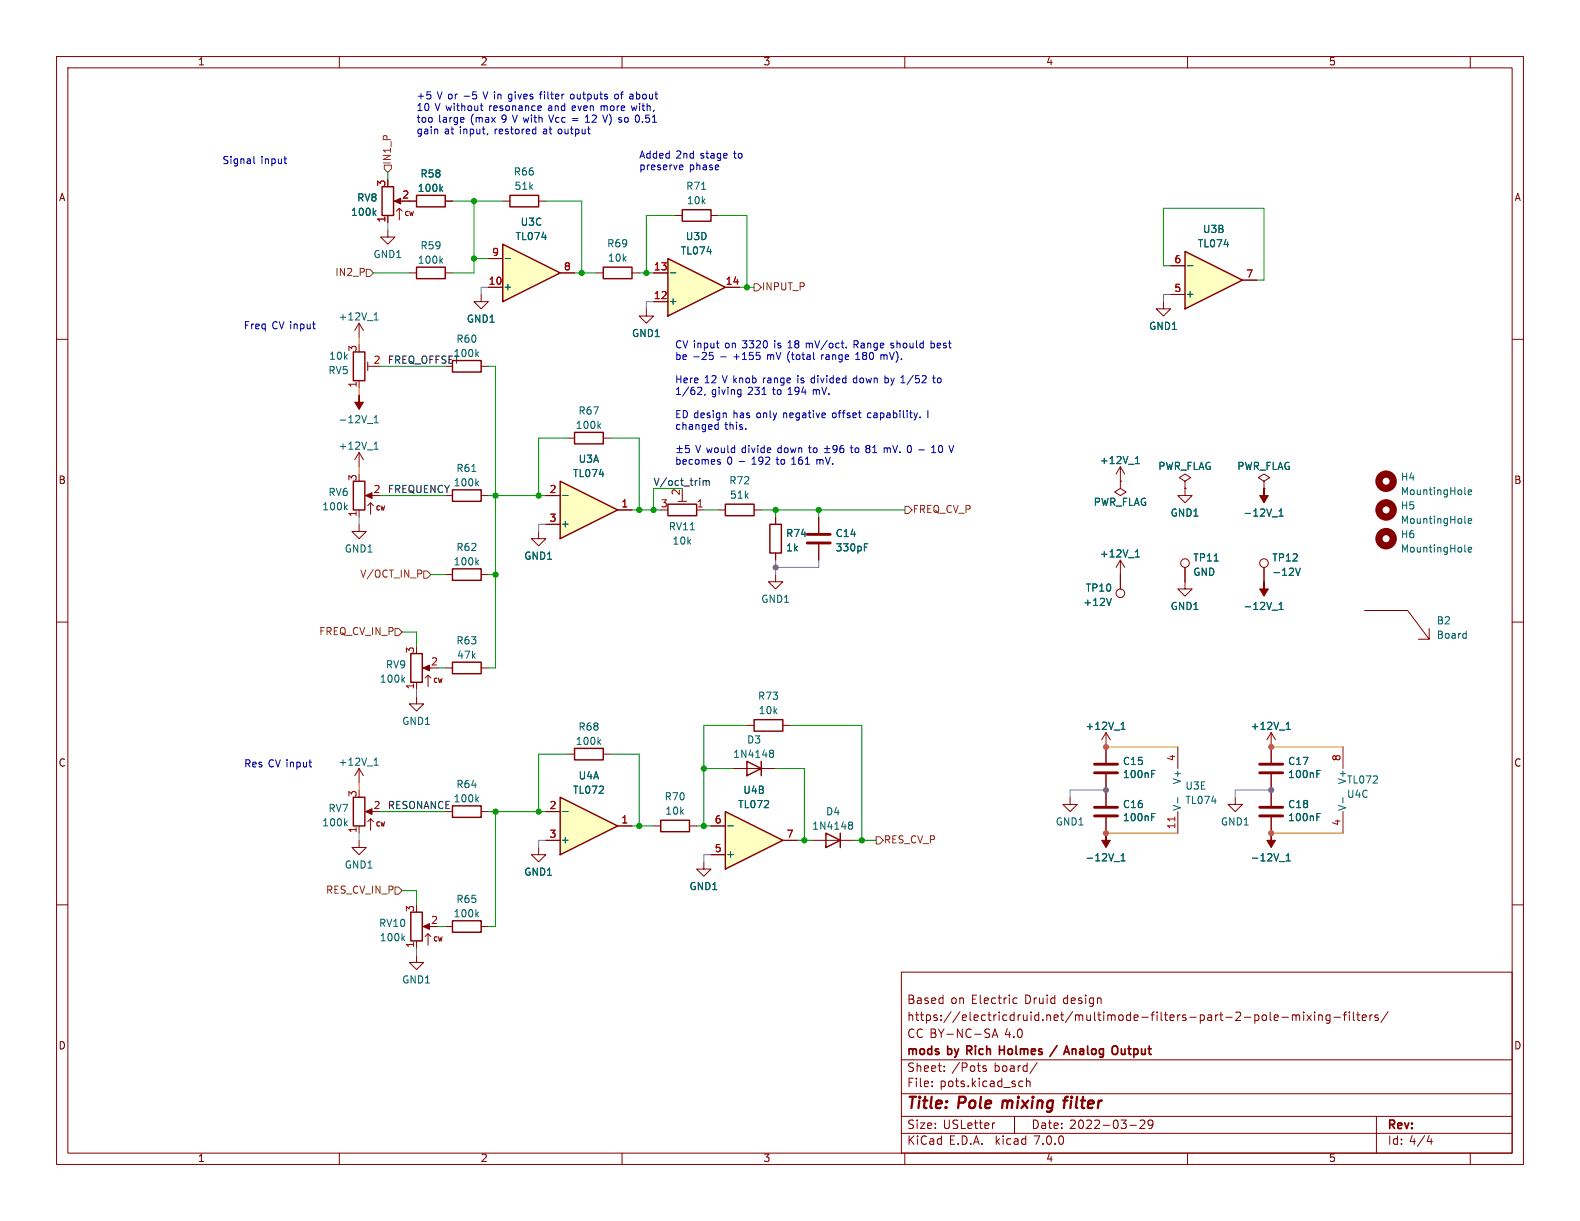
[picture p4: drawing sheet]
<svg xmlns="http://www.w3.org/2000/svg" width="279mm" height="216mm" viewBox="0 0 279 216" stroke-linecap="round" stroke-linejoin="round" font-family="sans-serif">
<g fill="none" stroke="#840000" stroke-width=".18">
<path d="M10 10h259.4v195.9h-259.4zM12 12h255.4v191.9h-255.4zM60 10v2M110 10v2M160 10v2M210 10v2M260 10v2M72.4 35.6h1.3M78.7 35.6h1.3M88.9 35.6h1.3M95.2 35.6h1.3M10 60h2"/>
<path d="M63.5 57.2l-.8 1.2M63.5 57.2v2.5M63.5 57.2l.8 1.2M68.6 40.6v1.3h1.2l-1.2 1.3-1.3-1.3h1.3M85.1 52.1v1.2h1.3l-1.3 1.3-1.3-1.3h1.3M105.4 48.3h1.3M111.8 48.3h1.2M267.4 60h2M85.1 87.6h1.3M198.1 99.1v5M198.1 99.1l-.7 1.2M198.1 99.1l.8 1.2"/>
<path d="M10 110h2M209.5 100.3v2.6M267.4 110h2M195.6 129.5l-.8 1.3M195.6 129.5v2.6M195.6 129.5l.7 1.3M10 160h2M115.6 146.1h1.2M121.9 146.1h1.3M124.5 152.4v1.3h1.2l-1.2 1.2-1.3-1.2h1.3M267.4 160h2M159.4 171.9h108v32h-108z"/>
<path d="M179.3 177.4h.5M179.3 176.5h.5M221.9 179.5v1.5M221.9 179.5h.4l.3 .2v.5l-.1 .2h-.6M223.3 179.5h.4l.3 .2v.5l-.3 .3-.4-.1-.1-.2v-.5zM224.6 179v1.2l.2 .3M225.3 180l.7-.2v-.3h-.5l-.2 .2 .1 .7h.6M226.7 179.9h1.1M228.5 179.6l.5-.1 .2 .2M228.5 179.5v1M229.2 179.7l.2-.2h.4v1M229.2 179.7v.8"/>
<path d="M230.5 179v.1M230.5 179.5v1M231.1 179.5l.8 1M231.9 179.5l-.8 1M232.5 179v.1M232.5 179.5v1M233.2 179.6l.2-.1h.4v1M233.2 179.5v1M235.2 179.5h-.4l-.3 .2v.5l.1 .2h.6M235.2 179.5v1.2l-.3 .3-.4-.1M235.9 179.9h1.1M237.5 179.5h.6"/>
<path d="M238.1 179l-.3 .2v1.3M238.6 179v.1M238.6 179.5v1M239.3 179v1.2l.2 .3M239.9 179.5h.6M240.1 179v1.2l.4 .3M240.9 180l.7-.2-.1-.3h-.4l-.2 .2 .1 .7h.5M242.3 179.5v1M242.7 179.5h-.3l-.1 .2M243.7 179.5h-.4l-.2 .2 .1 .2 .5 .1v.4h-.6M245.5 178.9l-1.3 1.9M159.4 197.4h108"/>
<path d="M159.4 193.4h108M159.4 187.4h108M164.8 192v.2M164.8 191.2v.2M167 189.3v.2M167 188.5v.2M174.4 188.5h-.4l-.2 .2 .1 .2 .5 .1v.4h-.6M175.4 183.5l.5-1.5 .5 1.5M175.6 183h.7M175.9 198.6h-.2M179.4 197.4v3M180.4 191.2h.5"/>
<path d="M180.9 192.1l-.5 .1M181.5 191.3l.2-.1h.4l.1 1M181.5 190.7v1.5M183.4 187.9l-1.3 1.9M199.8 199h1.1M201.6 198.2l.6-.1 .2 .1v.3l-.9 1.1h.9M203.9 198.7l-.3 .3-.4-.1-.2-.2 .2-.6h.4l.2 .1a.99 .99 0 0 1-.4 1.4h-.2M243.4 197.4v6.5M60 203.9v2M110 203.9v2M159.4 200.4h108M160 203.9v2"/>
<path d="M210 203.9v2M252.4 201.9h.9M253.1 201.4v1M260 203.9v2"/>
<circle cx="209.5" cy="99.6" r=".76"/>
<circle cx="198.1" cy="104.9" r=".76"/>
</g>
<path d="M188 194.6h.8M188.9 193.9l-.4 .1-.2 .2-.2 1.7" fill="none" stroke="#840000" stroke-width=".4"/>
<path d="M176.7 185v1.5M176.7 185.7h.9M186.9 184.9l-1.3 1.9M188.3 186h.7M188.6 185l.5 1.5M198.3 185.5v.7l.2 .3" fill="none" stroke="#840000" stroke-width=".3"/>
<path d="M77.9 33.4l.4 .4M78.3 33l-.5 .5M66.2 56.6h.7M66.2 55.7l.3-.4v1.3M84.3 85.4l.3 .5M84.6 85.1l-.4 .5M200.8 98.5h.7M200.8 97.6l.3-.4v1.3M196.5 105.8l-.4 1.3M198.2 129h.8M198.2 128.1l.4-.4v1.3" fill="none" stroke="#006464" stroke-width=".18"/>
<path d="M73.7 34.5h5v2.1h-5zM90.2 34.5h5v2.1h-5zM106.7 47.2h5.1v2.1h-5.1zM80 86.6h5.1v2h-5.1zM116.8 145h5.1v2.1h-5.1z" fill="none" stroke="#840000" stroke-width=".25"/>
<path d="M209.5 44.5l10.2 5-10.2 5.1z" fill="#ffffc2"/>
<path d="M120.6 37.1h5.1v2h-5.1zM209.5 44.5l10.2 5-10.2 5.1zM62.5 85.1h2v5.1h-2zM128.3 89.2h5v2h-5zM80 142.5h5.1v2h-5.1zM72.6 161.3h2.1v5.1h-2.1zM80 162.8h5.1v2h-5.1z" fill="none" stroke="#840000" stroke-width=".25"/>
<g fill="none" stroke="#840000" stroke-width=".18">
<path d="M119.4 38.1h1.2M125.7 38.1h1.3M207 52.1h2.5M207 47h2.5M219.7 49.5h2.5M63.5 80l-.8 1.3M63.5 80v2.6M63.5 90.2v1.2M63.5 80l.8 1.3M65 89.4l.5-.5 .5 .5M65 87.6h1M65.5 88.9v2"/>
<path d="M95.2 94v1.3h1.3l-1.3 1.2-1.2-1.2h1.2M127 90.2h1.3M133.3 90.2h1.3M195.6 132.1v2.8M195.6 136.9v5.6M208.3 132.1v3.8M85.1 143.5h1.3M95.2 149.9v1.2h1.3l-1.3 1.3-1.2-1.3h1.2M195.6 144.5v2.8M208.3 143.5v3.8M73.7 168.9v1.3h1.2l-1.2 1.3-1.3-1.3h1.3M73.7 166.4v1.2"/>
<path d="M75.2 165.6l.5-.5 .5 .5M75.2 163.8h1M75.7 165.1v2M78.7 163.8h1.3M85.1 163.8h1.3"/>
</g>
<g fill="none" stroke="#006464" stroke-width=".18">
<path d="M210 47h.9M65 74.9h.9M66.2 79.4h.7M66.2 73.9l.3-.4v1.3M66.2 78.5l.3-.3v1.2M66.2 74.8h.7M61 89.7l.4 .5M61.4 89.3l-.5 .5M203.7 136.2h.6M84.3 141.3l.3 .5M84.6 141l-.4 .4M197 152.4h1"/>
<path d="M198.2 152.2h.8M198.2 151.3l.4-.3v1.2M203.7 143.8h.6M208.3 141v1M71.2 165.9l.4 .5M71.6 165.5l-.5 .5M84.3 161.6l.3 .5M84.6 161.3l-.4 .5"/>
</g>
<path d="M193.5 136.7h4.1M193.5 135.1h4.1M193.5 144.3h4.1M193.5 142.7h4.1" fill="none" stroke="#840000" stroke-width=".51"/>
<path d="M207.7 144.4v.8" fill="none" stroke="#a90000" stroke-width=".18"/>
<g fill="#840000" stroke="#840000" stroke-width=".18">
<path d="M195.6 147.3v1.3h.7l-.7 1.3-.8-1.3h.8z"/>
<path d="M64.6 87.6l1.2-.5v1z"/>
<path d="M63.5 69.9v1.2h.8l-.8 1.3-.8-1.3h.8z"/>
<path d="M74.8 163.8l1.1-.5v1z"/>
</g>
<path d="M99.1 141l10.1 5.1-10.1 5z" fill="#ffffc2"/>
<path d="M99.1 141l10.1 5.1-10.1 5z" fill="none" stroke="#840000" stroke-width=".25"/>
<path d="M96.5 143.5h2.6M96.5 148.6h2.6M109.2 146.1h2.6" fill="none" stroke="#840000" stroke-width=".18"/>
<path d="M99.5 143.5h1" fill="none" stroke="#006464" stroke-width=".18"/>
<path d="M118.1 45.7l10.2 5.1-10.2 5.1z" fill="#ffffc2"/>
<path d="M118.1 45.7l10.2 5.1-10.2 5.1zM101.6 76.5h5.1v2h-5.1z" fill="none" stroke="#840000" stroke-width=".25"/>
<path d="M114.3 54.6v1.3h1.3l-1.3 1.3-1.3-1.3h1.3M115.6 53.3h2.5M115.6 48.3h2.5M128.3 50.8h2.5M100.3 77.5h1.3M106.7 77.5h1.2M209.5 102.9v1.2h1.3l-1.3 1.3-1.2-1.3h1.2M73.7 123.2v1.3h1.2l-1.2 1.2-1.3-1.2h1.3" fill="none" stroke="#840000" stroke-width=".18"/>
<path d="M118.5 48.2h1M105.9 75.3l.3 .5M106.2 74.9l-.5 .5" fill="none" stroke="#006464" stroke-width=".18"/>
<path d="M99.1 85.1l10.1 5.1-10.1 5.1z" fill="#ffffc2"/>
<path d="M67.6 33h2v5.1h-2zM73.7 47.2h5v2.1h-5zM99.1 85.1l10.1 5.1-10.1 5.1zM118.1 89.2h5.1v2h-5.1zM101.6 132.3h5.1v2.1h-5.1zM62.5 141h2v5.1h-2z" fill="none" stroke="#840000" stroke-width=".25"/>
<g fill="none" stroke="#840000" stroke-width=".18">
<path d="M68.6 38.1v1.3M70.1 37.3l.5-.5 .5 .5M70.1 35.6h1M70.6 36.8v2.1M72.4 48.3h1.3M78.7 48.3h1.3M96.5 87.6h2.6M96.5 92.7h2.6M109.2 90.2h2.6M119.9 88.6h1.5M120.6 87.6v1M123.2 90.2h1.3"/>
<path d="M63.5 135.9v2.5M63.5 135.9l-.8 1.3M63.5 135.9l.8 1.3M100.3 133.4h1.3M106.7 133.4h1.2M63.5 148.6v1.3h1.3l-1.3 1.2-1.3-1.2h1.3M63.5 146.1v1.2M65 145.3l.5-.5 .5 .5M65 143.5h1M65.5 144.8v2"/>
</g>
<path d="M66.1 37.6l.4 .5M66.5 37.2l-.5 .5M77.9 46.1l.4 .4M78.3 45.7l-.5 .5M99.5 87.6h1M66.2 135.3h.7M66.2 134.4l.3-.3v1.2M105.9 131.2l.3 .4M106.2 130.8l-.5 .5M61 145.6l.4 .4M61.4 145.2l-.5 .5" fill="none" stroke="#006464" stroke-width=".18"/>
<g fill="#840000" stroke="#840000" stroke-width=".18">
<path d="M69.7 35.6l1.2-.5v1z"/>
<path d="M64.6 143.5l1.2-.5v1z"/>
</g>
<path d="M88.9 43.2l10.2 5.1-10.2 5z" fill="#ffffc2"/>
<path d="M88.9 43.2l10.2 5.1-10.2 5zM62.5 62.2h2v5.1h-2zM80 63.8h5.1v2h-5.1zM136.1 92.7h2.1v5.1h-2.1zM72.6 115.6h2.1v5.1h-2.1zM80 100.6h5.1v2h-5.1zM80 117.1h5.1v2h-5.1zM132.1 134.6l2.5 1.3-2.5 1.3zM133.3 127.3h5.1v2h-5.1zM134.6 134.6v2.6M146 147.3l2.6 1.3-2.6 1.3zM148.6 147.3v2.6" fill="none" stroke="#840000" stroke-width=".25"/>
<g fill="none" stroke="#840000" stroke-width=".18">
<path d="M86.4 50.8h2.5M86.4 45.7h2.5M99.1 48.3h2.5M63.5 67.3v1.3M65 64.8h1M65 64v1.5M85.1 64.8h1.3M137.2 91.4v1.3M137.2 97.8v1.3M144.8 91.4v2.8M144.8 96.3v2.8M198.1 85.1v1.3l-1 .6 1 .6 1-.6-1-.6"/>
<path d="M198.1 85.1h.1M198.1 82.6l-.7 1.2M198.1 82.6v2.5M198.1 82.6l.8 1.2M209.5 85.1l1.1-.6-1.1-.7-1 .7 1 .6v1.3M209.5 86.4h.1M209.5 86.4v1.2h1.3l-1.3 1.3-1.2-1.3h1.2M223.5 85.1l1-.6-1-.7-1 .7 1 .6v1.3M223.5 86.4h.1M75.2 119.9l.5-.5 .5 .5M75.2 118.1h1M75.7 119.4v2"/>
<path d="M78.7 118.1h1.3M78.7 101.6h1.3M85.1 118.1h1.3M85.1 101.6h1.3M223.5 100.3v2.6M241.3 108h7.6l3.8 5v-1.9M250.8 113h1.9M73.7 120.7v1.2M129.5 135.9h7.7M132.1 128.3h1.2M138.4 128.3h1.3M224.8 129.5l-.8 1.3"/>
<path d="M224.8 129.5v5.4M224.8 136.9v5.6M224.8 129.5l.8 1.3M237.5 132.1v3.8M143.5 148.6h7.6M218.4 141v1.2h1.3l-1.3 1.3-1.2-1.3h1.2M224.8 144.5v2.8M237.5 143.5v3.8"/>
<circle cx="223.5" cy="99.6" r=".76"/>
</g>
<g fill="none" stroke="#006464" stroke-width=".18">
<path d="M89.3 45.7h1M84.3 62.6l.3 .5M84.6 62.2l-.4 .5M84.3 99.4l.3 .5M84.6 99l-.4 .5M152.9 96.1h.6M200.8 82h.7M200.8 81.1l.3-.4v1.3M225 91.4h.9M226.2 91.3h.7M226.2 90.4l.3-.4v1.3M259.1 87.4l.1 .1"/>
<path d="M259.1 92.5h.1M259.6 87l.6-.1v-.2l-.4-.1-.2 .2 .1 .6h.5M259.6 92.1l.6-.1v-.2l-.4-.1-.2 .2 .1 .6h.5M71.6 119.8l-.5 .5M225 107.9h.9M226.2 106.9l.3-.4v1.3M226.2 107.8h.7M229.1 100.5l.4 1.2 .4-1.2M259.2 112l.1 .1M259.3 111.6v1.3M259.3 112.8l-.1 .1M71.2 120.2l.4 .4"/>
<path d="M136.3 132.7h.3l.2 .2-.2 .3M136.3 133.2h.3M136.6 133.2l.2 .2v.3l-.2 .2h-.3M227.5 129h.7M227.5 128.1l.3-.4v1.3M232.9 136.2h.6M150.3 145.4h.3l.2 .2-.3 .3M150.3 145.9h.2M150.5 145.9l.3 .2v.3l-.3 .2h-.2M226.2 152.4h1M227.5 151.3l.3-.3v1.2M227.5 152.2h.7"/>
<path d="M232.9 143.8h.6M237.5 141v1"/>
</g>
<g fill="#840000" stroke="#840000" stroke-width=".18">
<path d="M74.8 118.1l1.1-.5v1z"/>
<path d="M223.5 86.4v1.2h.8l-.8 1.3-.7-1.3h.7z"/>
<path d="M224.8 147.3v1.3h.8l-.8 1.3-.8-1.3h.8z"/>
<path d="M223.5 102.9v1.2h.8l-.8 1.3-.7-1.3h.7z"/>
</g>
<g fill="none" stroke="#840000" stroke-width="1.3">
<circle cx="245.1" cy="90.2" r="1.27"/>
<circle cx="245.1" cy="85.1" r="1.27"/>
</g>
<path d="M142.7 96h4.1M142.7 94.5h4.1M222.8 136.7h4M222.8 135.1h4M222.8 144.3h4M222.8 142.7h4" fill="none" stroke="#840000" stroke-width=".51"/>
<path d="M128.3 143.5l10.1 5.1-10.1 5.1z" fill="#ffffc2"/>
<path d="M128.3 143.5l10.1 5.1-10.1 5.1z" fill="none" stroke="#840000" stroke-width=".25"/>
<g fill="none" stroke="#840000" stroke-width=".18">
<path d="M68.6 38.1v1.3M72.4 35.6h1.3M78.7 35.6h1.3M86.4 50.8h2.5M86.4 45.7h2.5M99.1 48.3h2.5M115.6 48.3h2.5M115.6 53.3h2.5M128.3 50.8h2.5M205.7 53.3v1.3h1.3l-1.3 1.3-1.2-1.3h1.2M207 52.1h2.5M207 47h2.5"/>
<path d="M219.7 49.5h2.5M63.5 92.7v1.3h1.3l-1.3 1.3-1.3-1.3h1.3M96.5 87.6h2.6M96.5 92.7h2.6M109.2 90.2h2.6M137.2 91.4v1.3M137.2 97.8v1.3M144.8 91.4v2.8M144.8 96.3v2.8M198.1 85.1h.1M209.5 86.4h.1M223.5 86.4h.1"/>
<path d="M137.2 101.6v1.3h1.2l-1.2 1.2-1.3-1.2h1.3M198.1 101.6v2.5M209.5 100.3v2.6M223.5 100.3v2.6M195.6 132.1v2.8M195.6 136.9v5.6M224.8 132.1v2.8M224.8 136.9v5.6M96.5 148.6h2.6M96.5 143.5h2.6M109.2 146.1h2.6M125.7 151.1h2.6"/>
<path d="M125.7 146.1h2.6M138.4 148.6h2.6M189.2 141v1.2h1.3l-1.3 1.3-1.2-1.3h1.2M195.6 144.5v2.8M224.8 144.5v2.8"/>
</g>
<g fill="none" stroke="#006464" stroke-width=".18">
<path d="M66.1 37.6l.4 .5M66.5 37.2l-.5 .5M77.9 33.4l.4 .4M78.3 33l-.5 .5M89.3 45.7h1M118.5 48.2h1M210 47h.9M99.5 87.6h1M152.9 96.1h.6M200.8 98.5h.7M200.8 81.1l.3-.4v1.3M200.8 97.6l.3-.4v1.3"/>
<path d="M200.8 82h.7M225 91.4h.9M226.2 90.4l.3-.4v1.3M226.2 91.3h.7M259.1 97.6h.1M259.6 97.2l.6-.1v-.3h-.4l-.2 .2 .1 .6h.5M196.5 105.8l-.4 1.3M225 107.9h.9M226.2 107.8h.7M226.2 106.9l.3-.4v1.3M229.1 100.5l.4 1.2 .4-1.2M198.2 129h.8"/>
<path d="M198.2 128.1l.4-.4v1.3M203.7 136.2h.6M227.5 129h.7M227.5 128.1l.3-.4v1.3M232.9 136.2h.6M99.5 143.5h1M128.7 146h1M197 152.4h1M198.2 151.3l.4-.3v1.2M198.2 152.2h.8M203.7 143.8h.6M226.2 152.4h1"/>
<path d="M227.5 152.2h.7M227.5 151.3l.3-.3v1.2M232.9 143.8h.6"/>
</g>
<circle cx="245.1" cy="95.2" r="1.27" fill="none" stroke="#840000" stroke-width="1.3"/>
<path d="M67.9 29.2h1.3v.6l-.6 .7-.7-.7zM64.8 47.6h.6l.6 .7-.6 .6h-.6zM133.3 50.2h.7l.6 .6-.6 .6h-.7zM160 89.5h.7l.6 .7-.6 .6h-.7zM69.8 111.1h.7l.6 .7-.6 .6h-.7zM74.3 100.8l.3 .2-.1 .3-.2 .2M74.9 101h.7l.6 .6-.6 .6h-.7zM69.8 156.8h.7l.6 .7-.6 .6h-.7zM154.9 148h.7l.6 .6-.6 .6h-.7z" fill="none" stroke="#725600" stroke-width=".18"/>
<path d="M124.3 85v.8M124.3 85.1l.4-.1 .2 .2M124.9 85.2l.2-.2h.3v.8M124.9 85.2v.6" fill="none" stroke="#0f0f0f" stroke-width=".18"/>
<g fill="none" stroke="#0000c2" stroke-width=".18">
<path d="M84.2 16.8v.6M84.9 18.7h.5M85.1 19.4l.3 .2M95.3 18.7l.4 .1v.2l-.6 .1M95.4 16.7h.5M95.7 19.5l-.4 .1M101.1 16.7l-.2 .2v.4l.2 .2M109.1 16.7h-.3l-.1 .2 .1 .5 .3 .1M111.5 16.7h.4M111.5 17.5h.3M111.5 17h.3M111.7 18.7l.2 .9"/>
<path d="M44.9 27.7v1.1l.2 .1M50.2 28.1h.5M50.4 28.9h.3M86.3 23.6l-.2 .3M94.6 22.8l.2 .1M94.8 22.4v1.3M94.8 23.6l-.2 .1M97 20.3l.5 1.3M103.5 21.6h.7M103.8 20.5l-.3 .2M106.6 20.3l.4 1.3 .4-1.3M120.3 29.2h.4l.1 .3-.6 .1"/>
<path d="M120.7 30h-.4M55.3 57.3h.5M55.6 58.1h.2M119.7 79.3h.9M120.2 78.8v1M121.9 78.8h-.6l-.1 .6 .2-.2 .4 .1 .1 .2v.4l-.2 .1-.5-.1M123.6 68.5h.4l.1 .3-.8 .9h.8M124.7 69.7l-.1 .2M125 79.2l.2 .8 .2-.6 .3 .6 .2-.8M126.1 62.9v.6l-.5 .1M126.5 79.2h.3l.2 .2v.4l-.2 .2h-.3l-.2-.2zM126.7 60.7h.5"/>
<path d="M127 74.7v1.2M127 75.9h-.4M127 61.5h.2M127.6 79.2v.8h.3l.2-.1M128.1 79.2v.8M128.4 73.1v.8M128.7 78.8v1.1l.2 .1M129.9 79.2h-.3l-.3 .2 .1 .6h.5M129.9 78.8v1.2M130.9 68.9l.1 .1M131 68.9v1.2M131 69.7h-.1"/>
<path d="M131.9 75.8v.1M134.4 62.9v.6M143.9 63.5l.2 .1M145.8 79.3h1M146.3 78.8v1M148 79.3l-.2 .3-.4-.1-.1-.2 .1-.5h.4l.2 .1a.84 .84 0 0 1-.3 1.1h-.3M149.1 78.8h-.4a.85 .85 0 0 0 0 1.2l.5-.1v-.4l-.2-.3-.4 .1-.1 .2M149.7 61.4v.1M150.4 79.2h.4M151 60.9h.5M151 66.9l-.1 .2 .1 .5M151.3 63.6h.7"/>
<path d="M151.5 60.2h-.5v1.3M153.1 79.1l.3 .2-.3 .3M153.1 79.8l.3 .2M153.4 78.8l-.3 .2M155.8 62.7v.9M156.4 79.2v.8M156.5 66.4v1.3M156.5 67.6l.4 .1M156.7 79.2l-.3 .1M156.9 66.8l-.4 .1M157.5 61.5h.4M157.9 60.7l-.4 .2 .1 .1 .3 .1"/>
<path d="M162.7 73.7v.2M164.1 72.6v1.3M164.6 61.5h.4M164.6 60.2v1.3M164.7 79.1l.4-.3v1.2M164.9 66.8h.5M165 60.7h-.4M165.1 66.4v1.1l.3 .2M168.7 78.8l-.5 1.2M119.7 80h.9M127.1 81.7h.3v.2l-.2 .2h-.2M127.1 81.2l.3 .1"/>
<path d="M145.8 80h1M164.7 80h.8"/>
</g>
<g fill="none" stroke="#848484" stroke-width=".18">
<path d="M68.6 39.4v1.2M86.4 50.8h-1.3v1.3M115.6 53.3h-1.3v1.3M207 52.1h-1.3v1.2M63.5 91.4v1.3M96.5 92.7h-1.3v1.3M137.2 99.1v2.5M144.8 99.1v1.2h-7.6M73.7 121.9v1.3M195.6 139.7h-6.4v1.3M224.8 139.7h-6.4v1.3M63.5 147.3v1.3"/>
<path d="M96.5 148.6h-1.3v1.3M125.7 151.1h-1.2v1.3M73.7 167.6v1.3"/>
</g>
<path d="M63.5 59.7v1.3M63.5 68.6v1.3M63.5 82.6v1.2M63.5 138.4v1.3M195.6 132.1h12.7M224.8 132.1h12.7M195.6 147.3h12.7M224.8 147.3h12.7" fill="none" stroke="#dd8500" stroke-width=".18"/>
<g fill="none" stroke="#009600" stroke-width=".18">
<path d="M68.6 30.5v1.3M80 35.6h8.9M83.8 35.6v12.7h-3.8M96.5 35.6h6.4v12.7M119.4 38.1h-5.1v10.2M127 38.1h5.1v12.7M66 48.3h6.4M83.8 45.7h2.6M101.6 48.3h3.8M113 48.3h2.6M130.8 50.8h2.5M207 47h-1.3v-10.2h17.8v12.7h-1.3"/>
<path d="M67.3 64.8h11.4M86.4 64.8h1.2v53.3h-1.2M100.3 77.5h-5.1v10.1M107.9 77.5h5.1v12.7M67.3 87.6h11.4M86.4 87.6h10.1M111.8 90.2h5M120.6 86.4h-5v3.8M124.5 90.2h2.5M134.6 90.2h25.4M137.2 90.2v1.2M144.8 90.2v1.2"/>
<path d="M71.1 111.8h2.6v2.5M76.2 101.6h2.5M77.5 118.1h1.2M86.4 101.6h1.2M100.3 133.4h-5.1v10.1M107.9 133.4h5.1v12.7M124.5 135.9h5M132.1 128.3h-7.6v17.8M137.2 135.9h5v12.7M139.7 128.3h12.7v20.3M67.3 143.5h11.4M71.1 157.5h2.6v2.5"/>
<path d="M86.4 143.5h10.1M87.6 143.5v20.3h-1.2M111.8 146.1h3.8M123.2 146.1h2.5M141 148.6h2.5M151.1 148.6h3.8M77.5 163.8h1.2"/>
</g>
<g fill="#009600" stroke="#009600" stroke-width=".18">
<circle cx="124.5" cy="135.9" r=".46"/>
<circle cx="124.5" cy="146.1" r=".46"/>
<circle cx="152.4" cy="148.6" r=".46"/>
<circle cx="137.2" cy="90.2" r=".46"/>
<circle cx="113" cy="90.2" r=".46"/>
<circle cx="115.6" cy="90.2" r=".46"/>
<circle cx="142.2" cy="148.6" r=".46"/>
<circle cx="144.8" cy="90.2" r=".46"/>
<circle cx="102.9" cy="48.3" r=".46"/>
<circle cx="114.3" cy="48.3" r=".46"/>
<circle cx="83.8" cy="35.6" r=".46"/>
<circle cx="83.8" cy="45.7" r=".46"/>
<circle cx="132.1" cy="50.8" r=".46"/>
<circle cx="87.6" cy="87.6" r=".46"/>
<circle cx="95.2" cy="87.6" r=".46"/>
<circle cx="87.6" cy="101.6" r=".46"/>
<circle cx="113" cy="146.1" r=".46"/>
<circle cx="87.6" cy="143.5" r=".46"/>
<circle cx="95.2" cy="143.5" r=".46"/>
</g>
<g fill="#848484" stroke="#848484" stroke-width=".18">
<circle cx="137.2" cy="100.3" r=".46"/>
<circle cx="195.6" cy="139.7" r=".46"/>
<circle cx="224.8" cy="139.7" r=".46"/>
</g>
<g fill="#dd8500" stroke="#dd8500" stroke-width=".18">
<circle cx="195.6" cy="132.1" r=".46"/>
<circle cx="195.6" cy="147.3" r=".46"/>
<circle cx="224.8" cy="147.3" r=".46"/>
<circle cx="224.8" cy="132.1" r=".46"/>
</g>
<g font-size="2.8" fill="#840000">
<text x="160.4" y="196.7">Title:</text>
<text x="169.5" y="196.7">Pole</text>
<text x="177.9" y="196.7">mixing</text>
<text x="189.4" y="196.7">filter</text>
</g>
<g font-size="2.1" fill="#840000">
<text x="160.4" y="177.8">Based</text>
<text x="168.1" y="177.8">on Electric</text>
<text x="181.3" y="177.8">Druid</text>
<text x="188.1" y="177.8">design</text>
<text x="160.4" y="183.8">CC BY-NC-SA</text>
<text x="160.4" y="180.8">https://electricdruid.net/multimode-filters-part-2-pole-mixing-filters/</text>
<text x="177.6" y="183.8">4.0</text>
<text x="160.4" y="189.8">Sheet:</text>
<text x="160.4" y="187">mods</text>
<text x="167.7" y="187">by Rich</text>
<text x="168.3" y="189.8">/Pots</text>
<text x="175.8" y="189.8">board/</text>
<text x="177.7" y="187">Holmes</text>
<text x="187.3" y="187">/</text>
<text x="190.2" y="187">Analog</text>
<text x="199.1" y="187">Output</text>
<text x="160.4" y="192.5">File:</text>
<text x="166.2" y="192.5">pots.kicad_sch</text>
<text x="160.4" y="202.7">KiCad</text>
<text x="160.4" y="199.9">Size:</text>
<text x="166.7" y="199.9">USLetter</text>
<text x="167.8" y="202.7">E.D.A.</text>
<text x="176.1" y="202.7">kicad</text>
<text x="182.4" y="199.9">Date:</text>
<text x="183" y="202.7">7.0.0</text>
<text x="189.1" y="199.9">2022-03-29</text>
<text x="245.4" y="200.1">Rev:</text>
<text x="245.4" y="202.7">Id: 4/4</text>
</g>
<g font-size="1.8" fill="#840000">
<text x="35" y="11.8">1</text>
<text x="85" y="11.8">2</text>
<text x="135" y="11.8">3</text>
<text x="185" y="11.8">4</text>
<text x="235" y="11.8">5</text>
<text x="10.4" y="35.8">A</text>
<text x="267.8" y="35.8">A</text>
<text x="10.3" y="85.8">B</text>
<text x="267.7" y="85.8">B</text>
<text x="10.3" y="135.8">C</text>
<text x="267.7" y="135.8">C</text>
<text x="10.3" y="185.8">D</text>
<text x="267.7" y="185.8">D</text>
<text x="35" y="205.7">1</text>
<text x="85" y="205.7">2</text>
<text x="135" y="205.7">3</text>
<text x="185" y="205.7">4</text>
<text x="235" y="205.7">5</text>
</g>
<g font-size="1.8" fill="#0000c2">
<text x="73.7" y="17.9">+5</text>
<text x="77.3" y="17.9">V or</text>
<text x="82.1" y="17.9">-5</text>
<text x="85.8" y="17.9">V in</text>
<text x="90.4" y="17.9">gives</text>
<text x="96.2" y="17.9">filter</text>
<text x="101.6" y="17.9">outputs</text>
<text x="109.6" y="17.9">of</text>
<text x="112.4" y="17.9">about</text>
<text x="73.7" y="20">10</text>
<text x="73.7" y="22.1">too</text>
<text x="77" y="20">V without</text>
<text x="77.6" y="22.1">large</text>
<text x="83.3" y="22.1">(max</text>
<text x="86.7" y="20">resonance</text>
<text x="88.9" y="22.1">9 V with</text>
<text x="97.2" y="20">and</text>
<text x="97.7" y="22.1">Vcc =</text>
<text x="101.6" y="20">even</text>
<text x="104.3" y="22.1">12</text>
<text x="106.8" y="20">more</text>
<text x="107.6" y="22.1">V) so 0.51</text>
<text x="112.4" y="20">with,</text>
<text x="39.2" y="29.2">Signal</text>
<text x="46" y="29.2">input</text>
<text x="73.7" y="24.1">gain</text>
<text x="78.6" y="24.1">at</text>
<text x="81.4" y="24.1">input,</text>
<text x="87.6" y="24.1">restored</text>
<text x="96.3" y="24.1">at</text>
<text x="99.1" y="24.1">output</text>
<text x="113" y="28.4">Added</text>
<text x="119.5" y="28.4">2nd</text>
<text x="123.9" y="28.4">stage</text>
<text x="130" y="28.4">to</text>
<text x="113" y="30.5">preserve</text>
<text x="121.9" y="30.5">phase</text>
<text x="43" y="58.4">Freq</text>
<text x="48" y="58.4">CV input</text>
<text x="119.4" y="62">CV input</text>
<text x="119.4" y="64">be -25</text>
<text x="127.4" y="64">-</text>
<text x="128.3" y="62">on 3320</text>
<text x="129.8" y="64">+155</text>
<text x="135.9" y="64">mV (total</text>
<text x="137.2" y="62">is</text>
<text x="139.7" y="62">18</text>
<text x="143" y="62">mV/oct.</text>
<text x="145.8" y="64">range</text>
<text x="151.6" y="62">Range</text>
<text x="152" y="64">180</text>
<text x="156.5" y="64">mV).</text>
<text x="158.3" y="62">should</text>
<text x="165.5" y="62">best</text>
<text x="119.4" y="68.1">Here</text>
<text x="119.4" y="70.2">1/62,</text>
<text x="124.6" y="68.1">12</text>
<text x="125.8" y="70.2">giving</text>
<text x="127.9" y="68.1">V knob</text>
<text x="132.3" y="70.2">231</text>
<text x="135.2" y="68.1">range</text>
<text x="136.9" y="70.2">to</text>
<text x="139.6" y="70.2">194</text>
<text x="141.4" y="68.1">is</text>
<text x="143.9" y="68.1">divided</text>
<text x="144.1" y="70.2">mV.</text>
<text x="151.5" y="68.1">down</text>
<text x="157.2" y="68.1">by 1/52</text>
<text x="166.1" y="68.1">to</text>
<text x="119.4" y="74.3">ED design</text>
<text x="119.4" y="76.4">changed</text>
<text x="128.2" y="76.4">this.</text>
<text x="129.7" y="74.3">has</text>
<text x="134" y="74.3">only</text>
<text x="138.8" y="74.3">negative</text>
<text x="147.6" y="74.3">offset</text>
<text x="153.9" y="74.3">capability.</text>
<text x="119.4" y="82.5">becomes</text>
<text x="123.1" y="80.5">V</text>
<text x="128.6" y="82.5">0 -</text>
<text x="131.4" y="80.5">divide</text>
<text x="133.1" y="82.5">192</text>
<text x="137.6" y="82.5">to</text>
<text x="137.8" y="80.5">down</text>
<text x="140.4" y="82.5">161</text>
<text x="143.5" y="80.5">to</text>
<text x="144.9" y="82.5">mV.</text>
<text x="151.1" y="80.5">to</text>
<text x="153.9" y="80.5">81</text>
<text x="157.2" y="80.5">mV. 0 -</text>
<text x="166" y="80.5">10</text>
<text x="43.2" y="135.9">Res CV input</text>
</g>
<g font-size="1.8" fill="#725600">
<text x="69.4" y="29.1" transform="rotate(-90 69.4 29.1)">IN1_P</text>
<text x="59.2" y="49.1">IN2_P</text>
<text x="134.7" y="51.6">INPUT_P</text>
<text x="161.4" y="91">FREQ_CV_P</text>
<text x="63.6" y="102.4">V/OCT_IN_P</text>
<text x="56.3" y="112.6">FREQ_CV_IN_P</text>
<text x="156.3" y="149.4">RES_CV_P</text>
<text x="57.5" y="158.3">RES_CV_IN_P</text>
</g>
<g font-size="1.8" fill="#006464">
<text x="63.1" y="35.9">RV8</text>
<text x="73.8" y="34.2">100k</text>
<text x="74.3" y="31.7">R58</text>
<text x="90.8" y="31.3">R66</text>
<text x="90.9" y="33.8">51k</text>
<text x="121.3" y="33.8">R71</text>
<text x="62" y="38.4">100k</text>
<text x="92" y="40.2">U3C</text>
<text x="121.4" y="36.4">10k</text>
<text x="212.7" y="41.5">U3B</text>
<text x="66" y="45.9">GND1</text>
<text x="73.8" y="46.9">100k</text>
<text x="74.3" y="44.4">R59</text>
<text x="91.1" y="42.7">TL074</text>
<text x="107.3" y="44">R69</text>
<text x="107.4" y="46.5">10k</text>
<text x="120.3" y="45.3">TL074</text>
<text x="121.2" y="42.7">U3D</text>
<text x="211.8" y="44">TL074</text>
<text x="89" y="51.6">+</text>
<text x="209.7" y="52.9">+</text>
<text x="59.8" y="56.9">+12V_1</text>
<text x="82.5" y="57.3">GND1</text>
<text x="111.7" y="59.9">GND1</text>
<text x="118.2" y="54.2">+</text>
<text x="203.1" y="58.6">GND1</text>
<text x="58.1" y="63.9">10k</text>
<text x="80.6" y="60.9">R60</text>
<text x="58" y="66.4">RV5</text>
<text x="59.8" y="75.1">-12V_1</text>
<text x="101.7" y="76.1">100k</text>
<text x="102.2" y="73.6">R67</text>
<text x="59.8" y="79.8">+12V_1</text>
<text x="80.6" y="83.7">R61</text>
<text x="102.3" y="82.1">U3A</text>
<text x="194.4" y="82.3">+12V_1</text>
<text x="204.8" y="83.4">PWR_FLAG</text>
<text x="218.7" y="83.4">PWR_FLAG</text>
<text x="58" y="88">RV6</text>
<text x="80.2" y="86.3">100k</text>
<text x="101.3" y="84.6">TL074</text>
<text x="128.9" y="85.9">R72</text>
<text x="129" y="88.5">51k</text>
<text x="193.3" y="89.7">PWR_FLAG</text>
<text x="247.7" y="85.3">H4</text>
<text x="247.7" y="87.8">MountingHole</text>
<text x="56.9" y="90.5">100k</text>
<text x="99.2" y="93.5">+</text>
<text x="118.2" y="94">RV11</text>
<text x="138.9" y="95.2">R74</text>
<text x="147.7" y="95.2">C14</text>
<text x="206.9" y="91.6">GND1</text>
<text x="219.8" y="91.6">-12V_1</text>
<text x="247.7" y="90.4">H5</text>
<text x="247.7" y="92.9">MountingHole</text>
<text x="247.7" y="95.4">H6</text>
<text x="60.9" y="98">GND1</text>
<text x="80.2" y="100.2">100k</text>
<text x="80.6" y="97.7">R62</text>
<text x="92.6" y="99.2">GND1</text>
<text x="118.9" y="96.6">10k</text>
<text x="138.9" y="97.8">1k</text>
<text x="147.7" y="97.8">330pF</text>
<text x="194.4" y="98.8">+12V_1</text>
<text x="211" y="99.6">TP11</text>
<text x="224.9" y="99.6">TP12</text>
<text x="247.7" y="98">MountingHole</text>
<text x="134.6" y="106.9">GND1</text>
<text x="191.5" y="107.4">+12V</text>
<text x="191.9" y="104.9">TP10</text>
<text x="211" y="102.1">GND</text>
<text x="224.9" y="102.1">-12V</text>
<text x="206.9" y="108.1">GND1</text>
<text x="219.8" y="108.1">-12V_1</text>
<text x="254" y="110.7">B2</text>
<text x="254" y="113.2">Board</text>
<text x="68.2" y="118.5">RV9</text>
<text x="80.6" y="114.2">R63</text>
<text x="80.8" y="116.8">47k</text>
<text x="67.1" y="121">100k</text>
<text x="134" y="124">R73</text>
<text x="71.1" y="128.5">GND1</text>
<text x="101.7" y="132">100k</text>
<text x="102.2" y="129.5">R68</text>
<text x="132" y="131.7">D3</text>
<text x="134.1" y="126.6">10k</text>
<text x="191.9" y="129.3">+12V_1</text>
<text x="221.1" y="129.3">+12V_1</text>
<text x="59.8" y="135.7">+12V_1</text>
<text x="129.6" y="134.3">1N4148</text>
<text x="198.5" y="135.5">C15</text>
<text x="198.5" y="137.9">100nF</text>
<text x="227.7" y="135.5">C17</text>
<text x="227.7" y="137.9">100nF</text>
<text x="58" y="143.9">RV7</text>
<text x="80.2" y="142.2">100k</text>
<text x="80.6" y="139.6">R64</text>
<text x="101.3" y="140.6">TL072</text>
<text x="102.3" y="138.1">U4A</text>
<text x="117.5" y="141.8">R70</text>
<text x="130.5" y="143.2">TL072</text>
<text x="131.4" y="140.6">U4B</text>
<text x="198.5" y="143.2">C16</text>
<text x="209.1" y="143.4" transform="rotate(-90 209.1 143.4)">V-</text>
<text x="209.1" y="138.8" transform="rotate(-90 209.1 138.8)">V+</text>
<text x="209.6" y="139.9">U3E</text>
<text x="209.6" y="142.4">TL074</text>
<text x="227.7" y="143.2">C18</text>
<text x="238.1" y="141.4">U4C</text>
<text x="238.1" y="138.8">TL072</text>
<text x="238.3" y="143.4" transform="rotate(-90 238.3 143.4)">V-</text>
<text x="238.3" y="138.8" transform="rotate(-90 238.3 138.8)">V+</text>
<text x="56.9" y="146.4">100k</text>
<text x="99.2" y="149.4">+</text>
<text x="117.6" y="144.3">10k</text>
<text x="143.6" y="147">1N4148</text>
<text x="146" y="144.4">D4</text>
<text x="186.6" y="146.2">GND1</text>
<text x="198.5" y="145.5">100nF</text>
<text x="215.8" y="146.2">GND1</text>
<text x="227.7" y="145.5">100nF</text>
<text x="60.9" y="153.9">GND1</text>
<text x="92.6" y="155.1">GND1</text>
<text x="128.4" y="152">+</text>
<text x="191.9" y="152.6">-12V_1</text>
<text x="221.1" y="152.6">-12V_1</text>
<text x="80.6" y="159.9">R65</text>
<text x="121.9" y="157.7">GND1</text>
<text x="67" y="164.2">RV10</text>
<text x="67.1" y="166.7">100k</text>
<text x="80.2" y="162.5">100k</text>
<text x="71.1" y="174.2">GND1</text>
</g>
<g font-size="1.8" fill="#a90000">
<text x="68.3" y="33.1" transform="rotate(-90 68.3 33.1)">3</text>
<text x="71.1" y="35.3">2</text>
<text x="68.3" y="39.4" transform="rotate(-90 68.3 39.4)">1</text>
<text x="87" y="45.5">9</text>
<text x="207.6" y="46.7">6</text>
<text x="86.4" y="50.5">10</text>
<text x="99.7" y="48">8</text>
<text x="115.6" y="53.1">12</text>
<text x="115.6" y="48">13</text>
<text x="128.3" y="50.5">14</text>
<text x="207.6" y="51.8">5</text>
<text x="220.3" y="49.3">7</text>
<text x="63.2" y="62.3" transform="rotate(-90 63.2 62.3)">3</text>
<text x="66" y="64.5">2</text>
<text x="63.2" y="68.6" transform="rotate(-90 63.2 68.6)">1</text>
<text x="63.2" y="85.1" transform="rotate(-90 63.2 85.1)">3</text>
<text x="66" y="87.4">2</text>
<text x="97.1" y="87.4">2</text>
<text x="109.8" y="89.9">1</text>
<text x="116.8" y="89.9">3</text>
<text x="120.4" y="87.7" transform="rotate(-90 120.4 87.7)">2</text>
<text x="123.2" y="89.9">1</text>
<text x="63.2" y="91.5" transform="rotate(-90 63.2 91.5)">1</text>
<text x="97.1" y="92.5">3</text>
<text x="73.4" y="115.6" transform="rotate(-90 73.4 115.6)">3</text>
<text x="76.2" y="117.9">2</text>
<text x="73.4" y="122" transform="rotate(-90 73.4 122)">1</text>
<text x="208" y="134.7" transform="rotate(-90 208 134.7)">4</text>
<text x="237.2" y="134.7" transform="rotate(-90 237.2 134.7)">8</text>
<text x="63.2" y="141" transform="rotate(-90 63.2 141)">3</text>
<text x="66" y="143.3">2</text>
<text x="97.1" y="143.3">2</text>
<text x="63.2" y="147.4" transform="rotate(-90 63.2 147.4)">1</text>
<text x="97.1" y="148.3">3</text>
<text x="109.8" y="145.8">1</text>
<text x="126.3" y="145.8">6</text>
<text x="139" y="148.3">7</text>
<text x="208" y="146.7" transform="rotate(-90 208 146.7)">11</text>
<text x="237.2" y="146.1" transform="rotate(-90 237.2 146.1)">4</text>
<text x="126.3" y="150.9">5</text>
<text x="73.4" y="161.3" transform="rotate(-90 73.4 161.3)">3</text>
<text x="73.4" y="167.7" transform="rotate(-90 73.4 167.7)">1</text>
<text x="76.2" y="163.6">2</text>
</g>
<g font-size="1.8" fill="#0f0f0f">
<text x="68.6" y="64.5">FREQ_OFFSET</text>
<text x="80.2" y="63.4">100k</text>
<text x="68.6" y="87.4">FREQUENCY</text>
<text x="115.6" y="86.1">V/oct_trim</text>
<text x="68.6" y="143.2">RESONANCE</text>
</g>
<g font-size="1.1" fill="#840000">
<text x="71.5" y="38.4">CW</text>
<text x="66.4" y="90.5">CW</text>
<text x="76.5" y="121">CW</text>
<text x="66.4" y="146.4">CW</text>
<text x="76.5" y="166.7">CW</text>
</g>
</svg>
